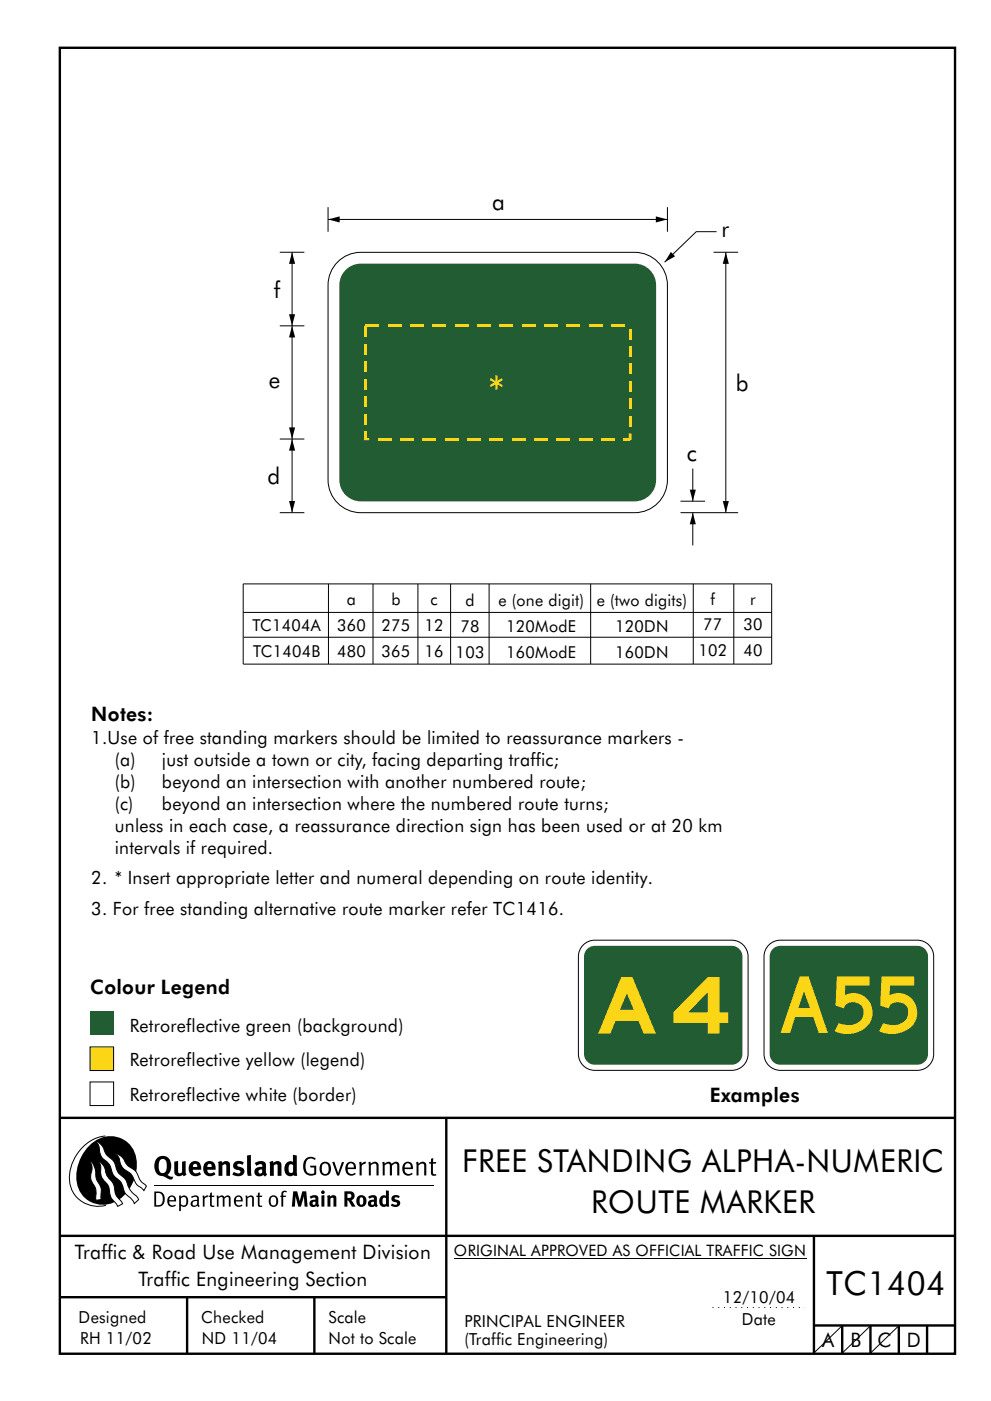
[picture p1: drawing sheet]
<svg xmlns="http://www.w3.org/2000/svg" width="210mm" height="297mm" viewBox="0 0 210 297" stroke-linecap="round" stroke-linejoin="round" font-family="sans-serif">
<path d="M151.2 277.2h19.5" fill="none" stroke="#000" stroke-width=".21" stroke-dasharray=".2 1" stroke-linecap="butt"/>
<g fill="none" stroke="#000" stroke-width=".51">
<path d="M12.7 10.1h189.9v276.9h-189.9zM12.7 237h189.8M94.7 236.9v50.1M12.7 262h190M12.7 275h82M39.7 275v12M66.7 275v12M172.7 262v25M172.7 281h30M178.7 281v6M184.7 281v6M190.7 281v6"/>
<path d="M196.7 281v6"/>
</g>
<path d="M96.3 266.7h74.7" fill="none" stroke="#000" stroke-width=".21"/>
<path d="M19.1 222h5v5h-5z" fill-rule="evenodd" fill="#fad617" stroke="#000" stroke-width=".21"/>
<path d="M19.1 214.5h5v5h-5z" fill="#215c33"/>
<g fill="#000">
<path d="M19.1 242.7a5.7 5.7 0 0 1 6.5-1.4 5.7 5.7 0 0 1 3.4 5.7 8.6 8.6 0 0 1-6.2 8.4 5.7 5.7 0 0 1-6.5-7.1 9.9 9.9 0 0 1 2.8-5.6z" fill-rule="evenodd"/>
<path d="M37 246.3l.8-.2v2a.46 .46 0 0 0 .2 .7 .46 .46 0 0 0 .6-.3v-2.2l.8-.1v2.3l.2 .6-.6 .3-.2-.3a1.03 1.03 0 0 1-1.2 .2 1.03 1.03 0 0 1-.6-1z" fill-rule="evenodd"/>
<path d="M40.4 246.6a1.64 1.64 0 0 0 0 2.3 1.64 1.64 0 0 0 2.3 .1l-.4-.5a.78 .78 0 0 1-.9 .3 .78 .78 0 0 1-.5-.8h1.8a1.37 1.37 0 0 0-.6-1.6 1.37 1.37 0 0 0-1.7 .2zM41 246.9a.48 .48 0 0 1 .7-.1 .48 .48 0 0 1 .2 .6h-1z" fill-rule="evenodd"/>
<path d="M43.5 246.6a1.65 1.65 0 0 0-.2 2 1.65 1.65 0 0 0 1.9 .7l.5-.3-.3-.5a.78 .78 0 0 1-.9 .3 .78 .78 0 0 1-.5-.8h1.8a1.37 1.37 0 0 0-.6-1.6 1.37 1.37 0 0 0-1.7 .2zM44.1 246.9a.48 .48 0 0 1 .6-.1 .48 .48 0 0 1 .2 .6h-.9z" fill-rule="evenodd"/>
<path d="M46.3 246.4l.7-.3 .1 .4a.95 .95 0 0 1 1-.3 .95 .95 0 0 1 .7 .9v2.2h-.8v-2.3l-.3-.2-.5 .3v2.2h-.8z" fill-rule="evenodd"/>
<path d="M49.7 246.5a1.73 1.73 0 0 1 2-.1l-.2 .6-.6-.2a.42 .42 0 0 0-.6 .3l.2 .2a1.23 1.23 0 0 1 1.4 1 1.47 1.47 0 0 1-2.3 .9l-.3-.1 .3-.6 .7 .3a.47 .47 0 0 0 .7-.3 .87 .87 0 0 0-1-.6l-.4-.2-.1-.4z" fill-rule="evenodd"/>
<path d="M52.4 245l.8-.2 .2 4.5h-.8l-.1-.2z" fill-rule="evenodd"/>
<path d="M54.1 246.6l.3 .6 .3-.2a.62 .62 0 0 1 .9 0v.4a1.21 1.21 0 0 0-1.3 .3 1.21 1.21 0 0 0-.2 1.4 1.19 1.19 0 0 0 1.7 0l.5 .3 .4-.4-.3-.4v-1.3a.96 .96 0 0 0-1.3-1.1zM55 248.1l.6-.1v.6a.43 .43 0 0 1-.6 .1 .43 .43 0 0 1 0-.6z" fill-rule="evenodd"/>
<path d="M57.2 246.4l.7-.3 .1 .4a.95 .95 0 0 1 1-.3 .95 .95 0 0 1 .7 .9v2.2h-.8v-2.3l-.3-.2-.5 .3v2.2h-.8z" fill-rule="evenodd"/>
<path d="M62.2 244.8v1.6a1.29 1.29 0 0 0-1.4 .1 1.29 1.29 0 0 0-.5 1.3 1.24 1.24 0 0 0 .5 1.4 1.24 1.24 0 0 0 1.5-.1l.1 .2h.7l-.1-4.3zM61.5 246.9h.4l.3 .1v1.5l-.3 .2a.48 .48 0 0 1-.6-.5 1.52 1.52 0 0 1 .2-1.3z" fill-rule="evenodd"/>
<path d="M64.9 245.6a1.61 1.61 0 0 1 2.1 .1l-.2 .2a1.17 1.17 0 0 0-1.4-.1 1.17 1.17 0 0 0-.6 1.2 1.42 1.42 0 0 0 1.2 1.9l.7-.2v-1.2h-.8l-.1-.4h1.3v1.9a1.82 1.82 0 0 1-2.2-.1 1.82 1.82 0 0 1-.6-2.1l.2-.7z" fill-rule="evenodd"/>
<path d="M68.2 246.6a1.77 1.77 0 0 0 .4 2.6 1.39 1.39 0 0 0 1.4-.5 1.39 1.39 0 0 0 .2-1.5 1.19 1.19 0 0 0-2-.6zM68.5 246.8a.83 .83 0 0 1 1 .1 .83 .83 0 0 1 .2 1 .75 .75 0 0 1-.6 1 .75 .75 0 0 1-.8-.8v-.9z" fill-rule="evenodd"/>
<path d="M70.5 246.4l.4-.1 .8 2.4 .8-2.3h.5l-1.1 2.8h-.4z" fill-rule="evenodd"/>
<path d="M73.6 246.7a1.74 1.74 0 0 0 .5 2.5h.9l.5-.3-.2-.3a.89 .89 0 0 1-1.1 .2 .89 .89 0 0 1-.4-.9h1.7a1.15 1.15 0 0 0-.4-1.4 1.15 1.15 0 0 0-1.5 .2zM74 246.9a.67 .67 0 0 1 .8-.1 .67 .67 0 0 1 .3 .7h-1.3z" fill-rule="evenodd"/>
<path d="M76.2 246.4l.4-.1 .1 .5 .5-.4 .5-.1-.2 .5a.61 .61 0 0 0-.8 .6v1.8h-.4z" fill-rule="evenodd"/>
<path d="M78.1 246.4l.5-.1 .1 .5a.89 .89 0 0 1 .9-.5 .89 .89 0 0 1 .7 .8v2.1h-.4v-2.1l-.1-.3-.3-.1-.8 .4v2.1h-.4z" fill-rule="evenodd"/>
<path d="M81.1 246.4l.4-.1 .1 .4a.83 .83 0 0 1 .8-.4 .83 .83 0 0 1 .7 .5 .86 .86 0 0 1 .9-.5 .86 .86 0 0 1 .7 .8v2.1h-.4l-.1-2.3a.5 .5 0 0 0-.8 0l-.2 .2v2.1h-.5v-2.2l-.4-.3-.7 .4v2.1h-.4z" fill-rule="evenodd"/>
<path d="M85.7 246.7a1.74 1.74 0 0 0 .5 2.5h.9l.5-.3-.2-.3a.89 .89 0 0 1-1.1 .2 .89 .89 0 0 1-.4-.9h1.7a1.15 1.15 0 0 0-.5-1.4 1.15 1.15 0 0 0-1.4 .2zM86 246.9a.67 .67 0 0 1 .9-.1 .67 .67 0 0 1 .3 .7h-1.3z" fill-rule="evenodd"/>
<path d="M88.3 246.4l.4-.1 .1 .5a.89 .89 0 0 1 .9-.5 .89 .89 0 0 1 .7 .8v2.1h-.4v-2.1l-.1-.3-.3-.1-.8 .4v2.1h-.4z" fill-rule="evenodd"/>
<path d="M91.5 245.7l.4-.2v.9h.7l-.2 .3h-.5v2.1l.1 .1h.5l.1 .3a.71 .71 0 0 1-1.2-.5v-2h-.3v-.3h.3z" fill-rule="evenodd"/>
</g>
<path d="M22.4 240.9a9 9 0 0 0-7.4 10.8 6.2 6.2 0 0 0 7.5 3.9M32.7 251.4h59.4" fill="none" stroke="#000" stroke-width=".21"/>
<path d="M24.4 244.6a3.1 3.1 0 0 1 2.3 2.1l.8 .8a3.2 3.2 0 0 1 2 2.3l.4 .7 1.2 1-.6 .9-.2-.3a3.5 3.5 0 0 1-1.9-2 3.8 3.8 0 0 0-2.1-2.2 3.5 3.5 0 0 1-1-2.3zM20.4 242a3.4 3.4 0 0 1 1.9 2.4l.7 .9a3.3 3.3 0 0 1 1.7 2.5 4.4 4.4 0 0 0 1.7 2l.3 .3a6.1 6.1 0 0 0 2.5 3.7l.2 .5-.9 .9a6.1 6.1 0 0 0-1.9-2.2l-.4-.7a3.6 3.6 0 0 0-1.9-2.8l-.6-1.1a3.6 3.6 0 0 0-1.9-2.8 3.7 3.7 0 0 1-.8-2.4zM21 246.2a3.4 3.4 0 0 1 1.5 2.7l.6 .9a3.8 3.8 0 0 1 1.4 3.1l.3 .8 1.2 1.5-1 .6-.5-.8a3.2 3.2 0 0 1-1.3-2.8 4.3 4.3 0 0 0-1.4-2.2 4.7 4.7 0 0 1-.5-2.9zM19.2 246.1a5.1 5.1 0 0 1 1.2 3.7l.3 .7a3.1 3.1 0 0 1 .7 3l.1 .8-1.1 .2-.1-.8a3.5 3.5 0 0 0-.9-3.2 3.6 3.6 0 0 1 .1-2.6z" fill-rule="evenodd" fill="#fff" stroke="#000" stroke-width=".21"/>
<g fill="#000">
<path d="M33.1 252.9v2.6a1.12 1.12 0 0 0 1.2-.3 1.12 1.12 0 0 0 .2-1.1l-.1-.6-.3-.4zM32.7 252.6h1.1a1.67 1.67 0 0 1 1.2 1.7 1.67 1.67 0 0 1-1.3 1.5h-1zM36.1 253.9l-.2 .6h1.1a.55 .55 0 0 0-.3-.7 .55 .55 0 0 0-.6 .1zM35.8 253.8a.95 .95 0 0 1 1.2-.2 .95 .95 0 0 1 .4 1.1h-1.5a.72 .72 0 0 0 .4 .8 .72 .72 0 0 0 .9-.1l.1 .2a1.15 1.15 0 0 1-1.5 0 1.15 1.15 0 0 1-.2-1.5zM38.4 254.1v1.2a.7 .7 0 0 0 .9 .1 .7 .7 0 0 0 .2-.9 .61 .61 0 0 0-.4-.7 .61 .61 0 0 0-.7 .3zM38 253.5l.3-.1 .1 .4a.95 .95 0 0 1 1.2-.1 .95 .95 0 0 1 .3 1.1 .92 .92 0 0 1-.5 1 .92 .92 0 0 1-1-.2v1.1l-.4 .1zM40.9 254.9a.5 .5 0 0 0 .2 .7 .5 .5 0 0 0 .7-.3v-.7zM40.5 253.8a1 1 0 0 1 1.7 .2v1.4l.2 .3-.2 .2-.3-.3a.78 .78 0 0 1-1.4-.1 .78 .78 0 0 1 .8-1.1h.5a.58 .58 0 0 0-.3-.7 .58 .58 0 0 0-.7 .3zM43 253.5l.3-.1 .1 .4 .3-.3h.5l-.2 .3a.52 .52 0 0 0-.6 .6v1.4h-.4zM44.6 252.9l.4-.1-.1 .7h.6l-.1 .3h-.5v1.5a.35 .35 0 0 0 .6 .3v.2a.57 .57 0 0 1-.6 .1 .57 .57 0 0 1-.3-.5v-1.6h-.3v-.3h.3zM45.9 253.5l.4-.1 .1 .4 .2-.2a.64 .64 0 0 1 1 .2 .7 .7 0 0 1 .8-.4 .7 .7 0 0 1 .5 .7v1.7h-.4v-1.7l-.2-.3-.7 .3v1.7h-.3v-1.6a.38 .38 0 0 0-.3-.5 .38 .38 0 0 0-.5 .3l-.1 .1v1.7h-.4zM50.2 253.9l-.2 .6h1.1a.55 .55 0 0 0-.2-.7 .55 .55 0 0 0-.7 .1zM49.9 253.8a.95 .95 0 0 1 1.2-.2 .95 .95 0 0 1 .4 1.1h-1.5a.72 .72 0 0 0 .4 .8 .72 .72 0 0 0 .9-.1l.1 .2a1.15 1.15 0 0 1-1.5 0 1.15 1.15 0 0 1-.2-1.5zM52.1 253.5l.3-.1 .1 .4a.72 .72 0 0 1 .8-.4 .72 .72 0 0 1 .6 .7v1.7h-.4v-1.5a.45 .45 0 0 0-.3-.6 .45 .45 0 0 0-.5 .3l-.2 .1v1.7h-.3zM54.7 252.9l.4-.1v.7h.6l-.1 .3h-.5v1.5a.35 .35 0 0 0 .5 .3v.2a.57 .57 0 0 1-.6 .1 .57 .57 0 0 1-.3-.5v-1.6h-.3v-.3h.3zM57.6 253.9l-.2 .7a.65 .65 0 0 0 .3 .9 .65 .65 0 0 0 .8-.3l.1-.1a.93 .93 0 0 0-.7-1.4zM57.3 253.8a1.12 1.12 0 0 1 1.4 0 1.12 1.12 0 0 1 .2 1.4 1.01 1.01 0 0 1-1.2 .7 1.01 1.01 0 0 1-.7-1.2zM59.9 252.6l.5-.2 .5 .2-.2 .2-.3-.1-.3 .2v.6h.6l-.1 .3h-.5v2h-.4v-2h-.2v-.3h.2zM62.2 252.6l-.3 3.2h.7l.1-2.2 .6 2.2h.5l.7-2.2 .1 2.2h.7l-.3-3.2h-.9l-.5 2.1-.5-2.1zM65.7 253.7l.3 .5a.51 .51 0 0 1 .5-.3 .51 .51 0 0 1 .4 .4v.1a.88 .88 0 0 0-1.1 .3 .88 .88 0 0 0 .2 1.1 .9 .9 0 0 0 1.1-.1l.3 .3 .4-.4-.3-.3v-1.1a.87 .87 0 0 0-.4-.8 .87 .87 0 0 0-1 .1zM66.4 254.9l.5-.1v.5l-.1 .1h-.3l-.2-.1zM68.2 253.5v2.3h.6v-2.4zM68.1 252.8a.4 .4 0 0 0 .8 0 .4 .4 0 0 0-.8 0zM69.4 253.5l.1 2.3h.6v-1.7a.33 .33 0 0 1 .4-.2 .33 .33 0 0 1 .2 .4v1.5h.7v-1.7a.75 .75 0 0 0-.6-.7 .75 .75 0 0 0-.8 .3v-.3zM73.1 252.6v3.2h.6v-1.3l.3 .2 .7 1.1h.7l-.9-1.4a.94 .94 0 0 0 .7-1 .94 .94 0 0 0-.9-.8zM73.7 253.1a.51 .51 0 0 1 .7 .1 .51 .51 0 0 1-.1 .8h-.6zM75.9 253.7a1.19 1.19 0 0 0-.1 1.8 1.19 1.19 0 0 0 1.7-.1 1.19 1.19 0 0 0 0-1.6 1.19 1.19 0 0 0-1.6-.1zM76.5 253.9h.2a.99 .99 0 0 1 0 1.5 1.06 1.06 0 0 1-.2-1.5zM78.1 253.7l.3 .5a.51 .51 0 0 1 .5-.3 .51 .51 0 0 1 .4 .4v.1a.88 .88 0 0 0-1.1 .3 .88 .88 0 0 0 .2 1.1 .9 .9 0 0 0 1.1-.1l.3 .3 .4-.4-.2-.3v-1.1a.87 .87 0 0 0-.5-.8 .87 .87 0 0 0-1 .1zM78.9 254.9l.4-.1v.5l-.1 .1h-.3l-.2-.1zM81.9 252.4v1.2a1.2 1.2 0 0 0-1.4 .5 1.2 1.2 0 0 0 .2 1.5l.5 .3 .8-.2v.1h.6l-.1-3.3zM81.4 254l.5 .1-.1 1.2a.46 .46 0 0 1-.5 0 .46 .46 0 0 1-.2-.6zM83.3 253.6a.79 .79 0 0 0-.2 1 .79 .79 0 0 0 1 .3 .33 .33 0 0 1 0 .5 .33 .33 0 0 1-.5 0l-.5-.2-.2 .4a1.15 1.15 0 0 0 1.2 .3 1.15 1.15 0 0 0 .8-1 1.49 1.49 0 0 0-1.2-.7 .4 .4 0 0 1 .3-.4 .4 .4 0 0 1 .4 .1l.2 .1 .2-.4a1.47 1.47 0 0 0-1.5 0z" fill-rule="evenodd"/>
<path d="M33.4 245.5a2.51 2.51 0 0 0 .4 3.7l.8 .2a2.78 2.78 0 0 0 2 .6l.2-.5h-.6l-.7-.4a2.56 2.56 0 0 0 0-3.8 1.83 1.83 0 0 0-2.1 .2zM34 245.9a.87 .87 0 0 1 1 0 .87 .87 0 0 1 .4 .9v.4a1.17 1.17 0 0 1-.9 1.5h-.3a2.38 2.38 0 0 1-.2-2.8z" fill-rule="evenodd"/>
</g>
<path d="M123.7 200.4a3.5 3.5 0 0 1 2.5-1.1h29a3.5 3.5 0 0 1 3.5 3.5v20.7a3.5 3.5 0 0 1-3.5 3.4h-29a3.5 3.5 0 0 1-3.5-3.4v-20.7a3.5 3.5 0 0 1 1-2.4z" fill-rule="evenodd" fill="#fff" stroke="#000" stroke-width=".21"/>
<path d="M124.6 201.2l1-.6 .6-.1h29a2.27 2.27 0 0 1 2.3 2.3v20.7a2.27 2.27 0 0 1-2.3 2.2h-29a2.27 2.27 0 0 1-2.3-2.2v-20.7l.1-.6z" fill-rule="evenodd" fill="#215c33"/>
<g fill="#fff" stroke="#000" stroke-width=".21">
<path d="M19.1 229.4h5v5h-5z" fill-rule="evenodd"/>
<path d="M72 55.2a6.9 6.9 0 0 1 4.5-1.7h58.2a7 7 0 0 1 6.9 6.9v41.4a7 7 0 0 1-6.9 6.9h-58.2a7 7 0 0 1-6.9-6.9v-41.4a6.9 6.9 0 0 1 2.4-5.2z" fill-rule="evenodd"/>
</g>
<path d="M73.1 57.5a4.5 4.5 0 0 1 3.4-1.6h58.2a4.5 4.5 0 0 1 4.5 4.5v41.4a4.5 4.5 0 0 1-4.5 4.5h-58.2a4.5 4.5 0 0 1-4.5-4.5v-41.4a4.5 4.5 0 0 1 1.1-2.9z" fill-rule="evenodd" fill="#215c33"/>
<g fill="none" stroke="#000" stroke-width=".21">
<path d="M59.4 53.5h5.2M62 53.5v55.2M69.6 43.9v5.2M69.6 46.5h72M141.6 43.9v5.2M151.4 53.5h5.2M152 49.1h-4.3l-6.7 6.5M154 53.5v55.2M59.4 69.1h5.2M59.4 93.1h5.2M147 99.3v7M59.4 108.7h5.2"/>
<path d="M144.4 106.3h5.2M144.4 108.7h12.2M147 108.7v6.9"/>
</g>
<g fill="#000">
<path d="M62 53.5l.6 2.4h-1.3z" fill-rule="evenodd"/>
<path d="M69.6 46.5l2.5-.6v1.3z" fill-rule="evenodd"/>
<path d="M142.3 53.4l.9 .9-2.2 1.3z" fill-rule="evenodd"/>
<path d="M139.1 45.9l2.5 .6-2.5 .7z" fill-rule="evenodd"/>
<path d="M154 53.5l.6 2.4h-1.3z" fill-rule="evenodd"/>
<path d="M62 69.1l.6 2.4h-1.3z" fill-rule="evenodd"/>
<path d="M61.3 66.6h1.3l-.6 2.5z" fill-rule="evenodd"/>
<path d="M62 93.1l.6 2.4h-1.3z" fill-rule="evenodd"/>
<path d="M61.3 90.6h1.3l-.6 2.5z" fill-rule="evenodd"/>
<path d="M61.3 106.2h1.3l-.6 2.5z" fill-rule="evenodd"/>
<path d="M147 108.7l.6 2.5h-1.3z" fill-rule="evenodd"/>
<path d="M146.3 103.8h1.3l-.6 2.5z" fill-rule="evenodd"/>
<path d="M153.3 106.2h1.3l-.6 2.5z" fill-rule="evenodd"/>
</g>
<g fill="#fad617">
<path d="M77.5 68.9h3v.4h-3z"/>
<path d="M82.3 68.9h2.9v.4h-2.9z"/>
<path d="M87 68.9h3v.4h-3z"/>
<path d="M91.7 68.9h3v.4h-3z"/>
<path d="M96.5 68.9h2.9v.4h-2.9z"/>
<path d="M101.2 68.9h3v.4h-3z"/>
<path d="M106 68.9h2.9v.4h-2.9z"/>
<path d="M110.7 68.9h3v.4h-3z"/>
<path d="M115.5 68.9h2.9v.4h-2.9z"/>
<path d="M120.2 68.9h3v.4h-3z"/>
<path d="M124.9 68.9h3v.4h-3z"/>
<path d="M129.7 68.9h2.9v.4h-2.9z"/>
<path d="M133.4 69.7h.6v2.3h-.6z"/>
<path d="M133.4 73.4h.6v2.3h-.6z"/>
<path d="M133.4 77.1h.6v2.3h-.6z"/>
<path d="M133.4 80.8h.6v2.3h-.6z"/>
<path d="M133.4 84.5h.6v2.3h-.6z"/>
<path d="M133.4 88.2h.6v2.3h-.6z"/>
<path d="M133.4 91.9h.6v1.2l-.3 .2 .3-.2v.2h-.3l-.3-.2z"/>
<path d="M132.3 92.9h1.4v.4h-1.4z"/>
<path d="M127.5 92.9h3v.4h-3z"/>
<path d="M122.8 92.9h3v.4h-3z"/>
<path d="M118 92.9h3v.4h-3z"/>
<path d="M113.3 92.9h3v.4h-3z"/>
<path d="M108.6 92.9h2.9v.4h-2.9z"/>
<path d="M103.8 92.9h3v.4h-3z"/>
<path d="M99.1 92.9h2.9v.4h-2.9z"/>
<path d="M94.3 92.9h3v.4h-3z"/>
<path d="M89.6 92.9h3v.4h-3z"/>
<path d="M84.9 92.9h2.9v.4h-2.9z"/>
<path d="M80.1 92.9h3v.4h-3z"/>
<path d="M77.2 93.1l.3-.2h.8v.4h-.8l-.3-.2 .3 .2h-.3z"/>
<path d="M77.2 91.4h.6v1.7h-.6z"/>
<path d="M77.2 87.7h.6v2.3h-.6z"/>
<path d="M77.2 84h.6v2.3h-.6z"/>
<path d="M77.2 80.3h.6v2.3h-.6z"/>
<path d="M77.2 76.6h.6v2.3h-.6z"/>
<path d="M77.2 72.9h.6v2.3h-.6z"/>
<path d="M77.2 69.2h.6v2.3h-.6z"/>
</g>
<path d="M104.1 80.2l1 .5v-1.1h.4v1.1l1-.5 .2 .4-1 .5 1 .6-.2 .4-1-.6v1.1h-.4v-1.1l-1 .6-.2-.4 1-.6-1-.5z" fill-rule="evenodd" fill="#fad617"/>
<path d="M178.5 281.2l-5.7 5.6M184.5 281.2l-5.7 5.6M190.5 281.2l-5.7 5.6" fill="none" stroke="#000" stroke-width=".21"/>
<path d="M163.1 200.4a3.5 3.5 0 0 1 2.5-1.1h29a3.5 3.5 0 0 1 3.5 3.5v20.7a3.5 3.5 0 0 1-3.5 3.4h-29a3.5 3.5 0 0 1-3.5-3.4v-20.7a3.5 3.5 0 0 1 1-2.4z" fill-rule="evenodd" fill="#fff" stroke="#000" stroke-width=".21"/>
<path d="M164 201.2l1-.6 .6-.1h29a2.27 2.27 0 0 1 2.3 2.3v20.7a2.27 2.27 0 0 1-2.3 2.2h-29a2.27 2.27 0 0 1-2.3-2.2v-20.7l.1-.6z" fill-rule="evenodd" fill="#215c33"/>
<path d="M51.6 129.8h112.1M51.7 135.1h112M69.7 123.8v17M79.1 123.8v17M88.7 123.8v17M95.6 123.8v17M103.8 123.8v17M125.3 123.8v17M147.1 123.8v17M155.7 123.8v17M163.7 123.8h-112.1v17M163.7 123.8v17h-112.1" fill="none" stroke="#000" stroke-width=".21"/>
<g font-size="12" fill="#fad617">
<text x="126.9" y="219.1">A4</text>
<text x="165.6" y="219">A55</text>
</g>
<text font-size="7.1" x="175.4" y="274.5">TC1404</text>
<g font-size="6.7">
<text x="98.1" y="248.4">FREE STANDING ALPHA-NUMERIC</text>
<text x="125.5" y="257.2">ROUTE MARKER</text>
</g>
<g font-size="4.9">
<text x="104.4" y="44.5">a</text>
<text x="153.1" y="50.2">r</text>
<text x="58.1" y="63.2">f</text>
<text x="57" y="82.2">e</text>
<text x="156.1" y="82.9">b</text>
<text x="145.7" y="97.7">c</text>
<text x="56.7" y="102.7">d</text>
</g>
<g font-size="4.2">
<text x="19.4" y="153">Notes:</text>
<text x="19.1" y="210.6">Colour Legend</text>
<text x="150.6" y="233.6">Examples</text>
<text x="15.9" y="267">Traffic &amp; Road Use Management Division</text>
<text x="29.4" y="272.6">Traffic Engineering Section</text>
<text x="174.4" y="285.6">A</text>
<text x="180.5" y="285.6">B</text>
<text x="186.2" y="285.6">C</text>
<text x="192.4" y="285.6">D</text>
</g>
<g font-size="3.9">
<text x="19.4" y="157.7">1.Use of free standing markers should be limited to reassurance markers -</text>
<text x="24.4" y="167">(b)</text>
<text x="24.4" y="162.3">(a)</text>
<text x="34.4" y="167">beyond an intersection with another numbered route;</text>
<text x="34.4" y="162.3">just outside a town or city, facing departing traffic;</text>
<text x="24.4" y="171.7">(c)</text>
<text x="34.4" y="171.7">beyond an intersection where the numbered route turns;</text>
<text x="24.4" y="176.3">unless in each case, a reassurance direction sign has been used or at 20 km</text>
<text x="24.4" y="181">intervals if required.</text>
<text x="19.4" y="187.5">2. * Insert appropriate letter and numeral depending on route identity.</text>
<text x="19.4" y="194">3. For free standing alternative route marker refer TC1416.</text>
<text x="27.5" y="218.8">Retroreflective green (background)</text>
<text x="27.5" y="225.9">Retroreflective yellow (legend)</text>
<text x="27.5" y="233.4">Retroreflective white (border)</text>
</g>
<g font-size="3.5">
<text x="73.6" y="128.3">a</text>
<text x="83" y="128.3">b</text>
<text x="91.3" y="128.3">c</text>
<text x="98.8" y="128.5">d</text>
<text x="105.8" y="128.5">e (one digit)</text>
<text x="126.6" y="128.5">e (two digits)</text>
<text x="150.8" y="128.2">f</text>
<text x="159.2" y="128.2">r</text>
<text x="53.6" y="133.8">TC1404A</text>
<text x="71.5" y="133.8">360</text>
<text x="81" y="133.8">275</text>
<text x="90.1" y="133.8">12</text>
<text x="97.7" y="134">78</text>
<text x="107.4" y="134">120ModE</text>
<text x="130.5" y="134">120DN</text>
<text x="149.2" y="133.7">77</text>
<text x="157.7" y="133.7">30</text>
<text x="53.7" y="139.2">TC1404B</text>
<text x="71.5" y="139.2">480</text>
<text x="81" y="139.2">365</text>
<text x="90.1" y="139.2">16</text>
<text x="96.7" y="139.4">103</text>
<text x="107.4" y="139.4">160ModE</text>
<text x="130.5" y="139.4">160DN</text>
<text x="148.2" y="139.1">102</text>
<text x="157.7" y="139.1">40</text>
<text x="16.7" y="280.5">Designed</text>
<text x="42.7" y="280.5">Checked</text>
<text x="69.7" y="280.5">Scale</text>
<text x="98.5" y="281.4">PRINCIPAL ENGINEER</text>
<text x="153.4" y="276.3">12/10/04</text>
<text x="157.4" y="281">Date</text>
<text x="17" y="284.9">RH 11/02</text>
<text x="42.8" y="284.9">ND 11/04</text>
<text x="69.7" y="285">Not to Scale</text>
<text x="98.5" y="285.1">(Traffic Engineering)</text>
</g>
<text font-size="3.4" x="96.3" y="266.3">ORIGINAL APPROVED AS OFFICIAL TRAFFIC SIGN</text>
</svg>
